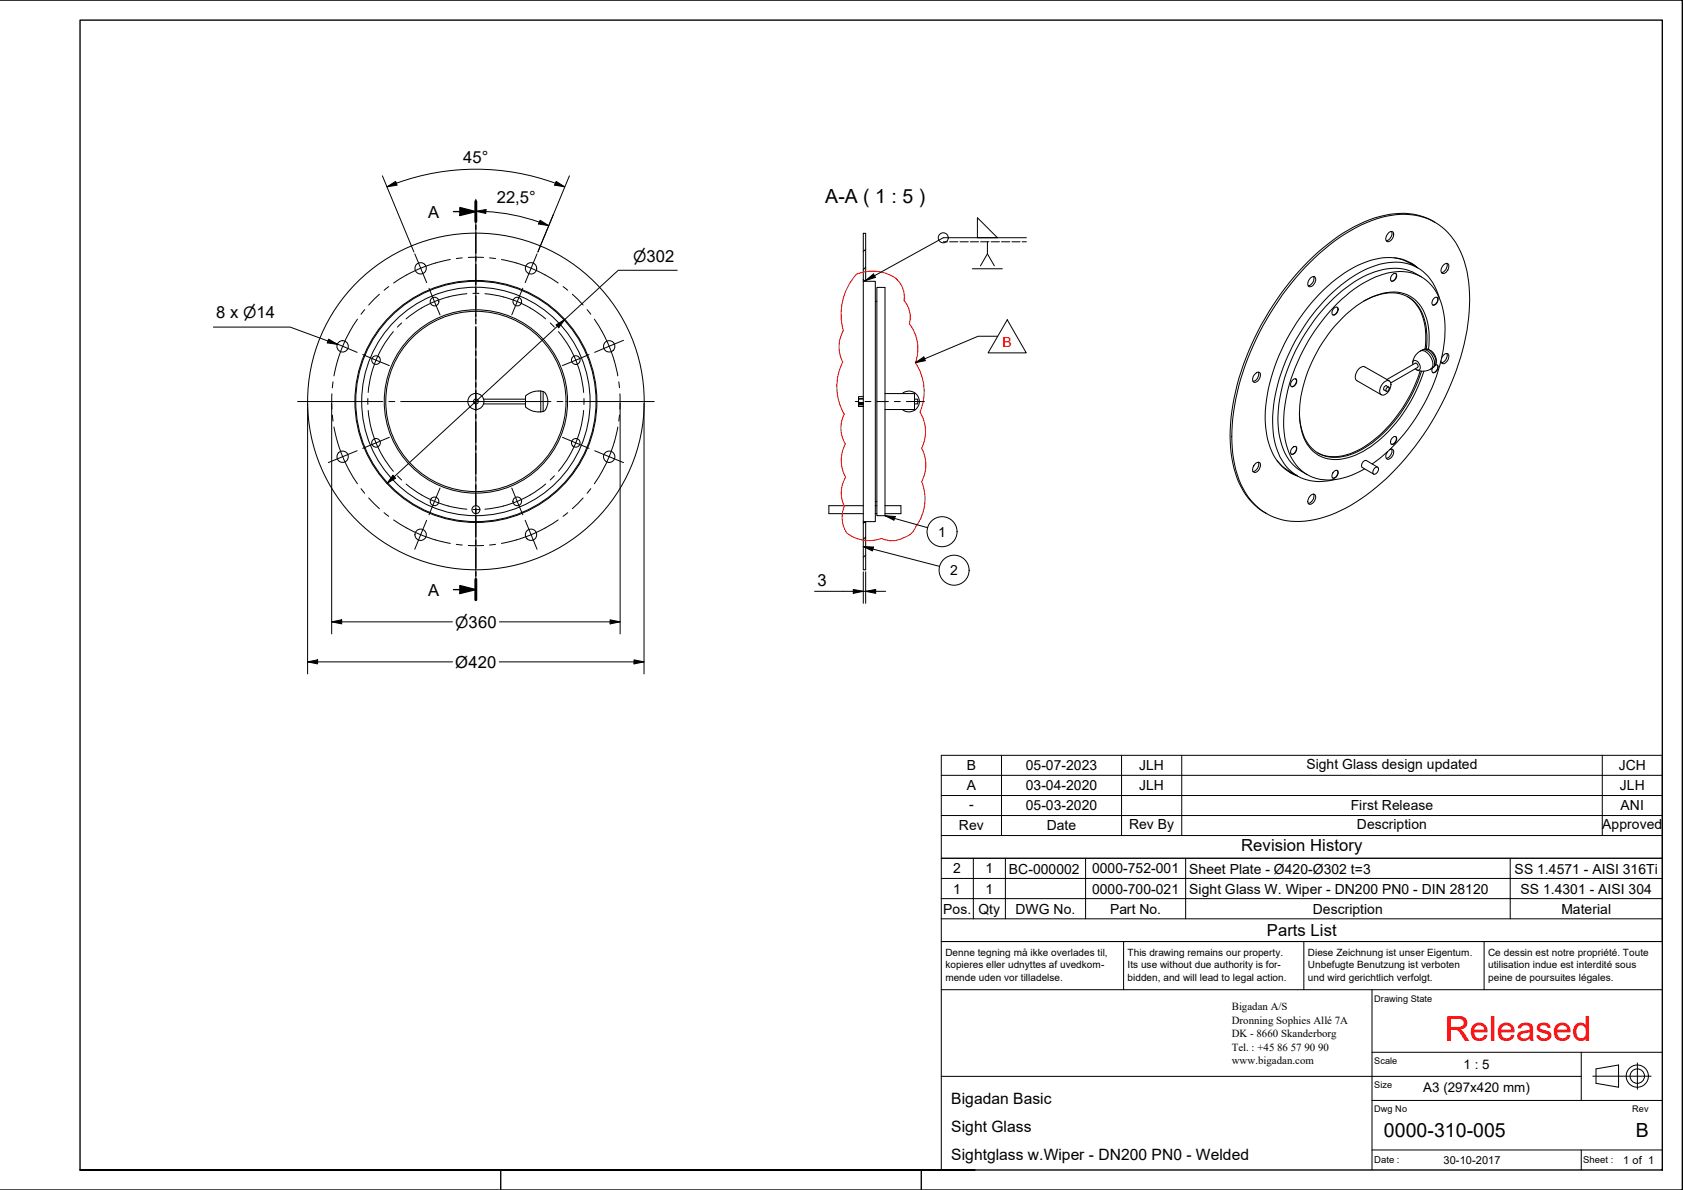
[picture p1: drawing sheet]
<svg xmlns="http://www.w3.org/2000/svg" width="420mm" height="297mm" viewBox="0 0 420 297" stroke-linecap="round" stroke-linejoin="round" font-family="sans-serif">
<!-- layer: Hatch -->
<path d="M215.6 58.2l-.1 .1M216.1 66.7l-.6 .6M216.1 62.2l-.6 .6M216.1 138.5l-.6 .6M216.1 134.1l-.6 .5" fill="none" stroke="#000" stroke-width=".25"/>
<!-- layer: Visible -->
<g fill="none" stroke="#000" stroke-width=".25">
<path d="M215.5 58.2h.6v11.8l-.6-.2zM346.7 58.1a.76 .76 0 0 1 1.1-.2 .76 .76 0 0 1 .1 1.1 1.34 1.34 0 0 1-1.8 1.2 1.87 1.87 0 0 1 .6-2.1zM347.4 57.8a1.84 1.84 0 0 1-1.3 2.3M358.2 55.5a16.7 16.7 0 0 0-13.7-1.5 43.5 43.5 0 0 0-20.3 13.8 67.3 67.3 0 0 0-17 37.9 27.8 27.8 0 0 0 3.9 17.9l1.4 1.7 1.5 1.5 2.2 1.4M215.5 70.2h3v60h-3M215.5 69.8v60.8M215.7 70v.2M216.1 70v.2M218.5 75.2h.4M218.9 71.7h2v57h-2zM327.1 65.5a40.7 40.7 0 0 1 19.1-11.5 15.4 15.4 0 0 1 17.9 7.8 31.7 31.7 0 0 1 2.3 19.1 67.8 67.8 0 0 1-25.3 42.7 28.9 28.9 0 0 1-18.7 6.5 15.1 15.1 0 0 1-13.1-10.4 37.7 37.7 0 0 1-.4-21.8 69.4 69.4 0 0 1 18.2-32.4zM327.1 69.5a.75 .75 0 0 1 1.1-.4 .75 .75 0 0 1 .2 1.1 1.37 1.37 0 0 1-1.7 1.2 1.61 1.61 0 0 1 .4-1.9z"/>
<path d="M327.9 69a1.84 1.84 0 0 1-1.3 2.4M332.9 77.1a.64 .64 0 0 1 1-.4 .64 .64 0 0 1 .1 1 .83 .83 0 0 1-.5 .8 .83 .83 0 0 1-1-.2v-.5zM333.8 76.7a1.29 1.29 0 0 1-1.1 1.9M340.4 75.2a12 12 0 0 1 10.3-1.5 9.6 9.6 0 0 1 5.4 8.1l.1 2-.1 3.3M347.5 68.7a.64 .64 0 0 1 1-.4 .64 .64 0 0 1 .1 1 .97 .97 0 0 1-1.4 .7v-.8zM348.1 64.3l2.3 .6 3.5 1.9M348.4 68.2a1.27 1.27 0 0 1-1.1 1.9M351.4 74.1a10.4 10.4 0 0 1 4.5 8.7l-.1 4.3M352.2 65.6l1.5 1.1M353.9 66.9a12.3 12.3 0 0 0-12.7-1.6 37.4 37.4 0 0 0-17.5 15.2 45 45 0 0 0-7.9 24.4 16 16 0 0 0 5 12.2l1.5 1 1.6 .7-3.4-2.1-1.7-1.7M354.8 69.1a12.3 12.3 0 0 0-12.5-.9 36.9 36.9 0 0 0-16.6 15.3 39.9 39.9 0 0 0-6.5 23.5 13.2 13.2 0 0 0 5.8 10.7l1.3 .8M357.8 74.6a.64 .64 0 0 1 1-.4 .64 .64 0 0 1 .1 1.1 .94 .94 0 0 1-1.3 .7l-.1-.6z"/>
<path d="M358.8 74.2a1.31 1.31 0 0 1-1.1 1.9M359.3 74.4a11.3 11.3 0 0 0-9.8-8.9 21.8 21.8 0 0 0-14.7 5.6 47.9 47.9 0 0 0-17.1 32.9 17.5 17.5 0 0 0 4 13.1 11.3 11.3 0 0 0 11.4 2.6M360.5 66a.7 .7 0 0 1 1-.2 .7 .7 0 0 1 .2 1 1.43 1.43 0 0 1-1.7 1.4 1.52 1.52 0 0 1 .5-2.2zM361.2 65.7a1.91 1.91 0 0 1-1.4 2.4M120.7 99.6h10.5M134.4 97.6l-1.7 .3-1.5 1v2.7M134.4 97.6h.6M135 97.6v5.2M135 97.6l.6 .1M135.6 97.7v5M135.6 97.7l.6 .6M136.2 98.3l.4 .7 .2 1.2"/>
<path d="M214.3 99.5v1.1M215.5 99.6h-1.1l-.1 .2M215.5 99h-1.2v.5h1.2M220.9 98.2h7.4v4h-7.4M225.3 98.2a2.6 2.6 0 0 1 2.7-.3 2.6 2.6 0 0 1 1.5 2.3M228.3 99.6h.8v1.2h-.8M313.3 93.4a.71 .71 0 0 1 .8-.5 .71 .71 0 0 1 .6 .8 1.57 1.57 0 0 1-1.7 1.7 1.44 1.44 0 0 1 .3-2zM314.2 92.9a1.89 1.89 0 0 1-1.4 2.3M322.7 94.8a.56 .56 0 0 1 .8-.2 .56 .56 0 0 1 .2 .8 1.09 1.09 0 0 1-1.4 1l-.1-.7zM323.5 94.6a1.31 1.31 0 0 1-1.1 1.9M345.3 95.6a1.02 1.02 0 0 1 1.3-.6 1.02 1.02 0 0 1 .6 1.3 2.49 2.49 0 0 1-2.1 2.3 1.35 1.35 0 0 1-.4-2zM346.2 94.7l7.1-4a.69 .69 0 0 1 .6 1l-6.7 3.9"/>
<path d="M346.3 96.7l.3-.1a.6 .6 0 0 1 .1 .7 .6 .6 0 0 1-.7 .3v-.4zM346.7 96.6l-.6-.3a.72 .72 0 0 0-.6 1.1l.6 .2M346.8 95.1l-6.1-3.5a2.04 2.04 0 0 0-2.2 1.9l-.2 .6 .3 .8 6.2 3.6M352.7 90.5a3.6 3.6 0 0 1 2.8-3.2 3.5 3.5 0 0 1 2.5 4.2 3.8 3.8 0 0 1-4.3 .8M352.7 91a.68 .68 0 0 1 .2-.9 .68 .68 0 0 1 .9 .1 1.41 1.41 0 0 1 .4 2.2l-.9-.3M354.5 92.6a35.3 35.3 0 0 1-14.7 19.4 11.8 11.8 0 0 1-10.2 1.4l-.7-.4M354.9 92.7a35.1 35.1 0 0 1-15 19.6 11 11 0 0 1-10.9 .8 10.2 10.2 0 0 1-4.5-8l-.1-2.1M355.2 87.3a2.23 2.23 0 0 1 2.9 1.5 2.16 2.16 0 0 1-.3 3M355.9 87.1a2.99 2.99 0 0 1 2.4 4.1M356.6 87.2a15.2 15.2 0 0 0-2.3-11.3 8.6 8.6 0 0 0-9.8-2.5 26.8 26.8 0 0 0-13.6 11.1 33.7 33.7 0 0 0-6.5 20 11.3 11.3 0 0 0 4.1 8.7 9.8 9.8 0 0 0 9.9 .4 32.4 32.4 0 0 0 15.1-16l2-4.9M358.4 91.1l.2-.1a1.01 1.01 0 0 1 .4 1 1.01 1.01 0 0 1-.6 .9 .56 .56 0 0 1-.8 0 .56 .56 0 0 1-.1-.8l.1-.2M358.8 91.1a1.34 1.34 0 0 1-1.1 1.9"/>
<path d="M359.9 89.4a1.19 1.19 0 0 1 1.6-1 1.7 1.7 0 0 1-1.4 2.3l-.3-.2-.1-.4M361.2 88.3a1.89 1.89 0 0 1-1.4 2.2M120.7 100.8h10.5M131.2 101.6l1.5 .9 1.7 .3M134.4 102.8h.6M135.6 102.7l-.6 .1M136.2 102.2l-.6 .5M136.8 100.3l-.1 .8-.5 1.1M136.8 100.2h.1M214.3 100.6l.2 .2zM214.3 100.6h.1M214.3 100.6v.3h1.2"/>
<path d="M214.3 100.9v.5M214.5 100.8h1h-1M214.5 100.6h1h-1M214.5 100.6h1M215.5 101.4h-1.2h1.2M229.5 100.2a2.61 2.61 0 0 1-1.5 2.4 2.61 2.61 0 0 1-2.7-.4M229.5 100.2h.1M313.4 115.8a.69 .69 0 0 1 .9-.4 .69 .69 0 0 1 .4 .9 1.44 1.44 0 0 1-1.8 1.5 1.71 1.71 0 0 1 .5-2zM314.2 115.4a1.91 1.91 0 0 1-1.4 2.3M322 117.9l1.7 .7M322.7 111.7a.56 .56 0 0 1 .8-.3 .56 .56 0 0 1 .2 .8 1.09 1.09 0 0 1-1.4 1.1v-1zM323.5 111.4a1.34 1.34 0 0 1-1.1 2"/>
<path d="M333.1 117.6a.61 .61 0 0 1 .9-.1 .61 .61 0 0 1 0 .9 .86 .86 0 0 1-.5 .8 .86 .86 0 0 1-1-.1l.1-.8zM333.8 117.4a1.29 1.29 0 0 1-1.1 1.9M342.6 115.8a45.4 45.4 0 0 0 18.1-32.6 16.6 16.6 0 0 0-4-12.6 10.9 10.9 0 0 0-11.3-2.2 32.8 32.8 0 0 0-16.3 12.9 43 43 0 0 0-8.6 25.1 14.7 14.7 0 0 0 5 11.6 12.3 12.3 0 0 0 12 .6l3.2-1.6M343.2 116.8a.56 .56 0 0 1 .8-.1 .56 .56 0 0 1 0 .8 .82 .82 0 0 1-1.2 .7v-.7zM343.9 116.6l-2.8-1.6a1.16 1.16 0 0 0-1 1.7l2.8 1.6M346.9 112.3a.68 .68 0 0 1 .9 0 .68 .68 0 0 1 .1 .9 1.49 1.49 0 0 1-1.7 1.3l-.3-.6 .5-1.2M347.4 112.1a1.84 1.84 0 0 1-1.3 2.3M347.5 109.4a.64 .64 0 0 1 1-.4 .64 .64 0 0 1 .1 1 .91 .91 0 0 1-1.4 .8v-.9zM348.4 109a1.25 1.25 0 0 1-1.1 1.9M215.5 130.6l.2-.2h.4v11.8h-.6zM215.5 126.2h-8.6v2h8.6M215.7 130.2v.2"/>
<path d="M216.1 130.2v.2M218.5 126.2h.4M218.5 128.2h.4M218.5 125.2h.4M220.9 126.2h4v2h-4M327.3 123.6a.71 .71 0 0 1 1-.1 .71 .71 0 0 1 .1 1 1.49 1.49 0 0 1-1.7 1.3 1.65 1.65 0 0 1 .6-2.2zM327.9 123.3a1.78 1.78 0 0 1-1.3 2.3"/>
<circle cx="105" cy="67" r="1.42"/>
<circle cx="108.5" cy="75.3" r="1.08"/>
<circle cx="129.1" cy="75.3" r="1.08"/>
<circle cx="132.6" cy="67" r="1.42"/>
<circle cx="85.5" cy="86.5" r="1.42"/>
<circle cx="93.9" cy="89.9" r="1.08"/>
<circle cx="143.7" cy="89.9" r="1.08"/>
<circle cx="152.1" cy="86.5" r="1.42"/>
<circle cx="85.5" cy="114" r="1.42"/>
<circle cx="93.9" cy="110.5" r="1.08"/>
<circle cx="118.8" cy="100.2" r="30"/>
<circle cx="118.8" cy="100.2" r="28.5"/>
<circle cx="118.8" cy="100.2" r="22.9"/>
<circle cx="118.8" cy="100.2" r="22.5"/>
<circle cx="118.8" cy="100.2" r="2.01"/>
<circle cx="118.8" cy="100.2" r=".61"/>
<circle cx="118.8" cy="100.2" r="30.2"/>
<circle cx="118.8" cy="100.2" r="42"/>
<circle cx="143.7" cy="110.5" r="1.08"/>
<circle cx="152.1" cy="114" r="1.42"/>
<circle cx="105" cy="133.5" r="1.42"/>
<circle cx="108.5" cy="125.1" r="1.08"/>
<circle cx="118.8" cy="127.2" r=".99"/>
<circle cx="129.1" cy="125.1" r="1.08"/>
<circle cx="132.6" cy="133.5" r="1.42"/>
</g>
<!-- layer: Visible Narrow -->
<path d="M354.6 87.6a2.6 2.6 0 0 1 2.8 1.9 2.03 2.03 0 0 1-.2 2.6" fill="none" stroke="#000" stroke-width=".25"/>
<!-- layer: Section Line -->
<g fill="none" stroke="#000" stroke-width=".34">
<path d="M113.2 52.8h5.6M114.8 51.8l4 1-4 1zM118.8 50.3v5M118.8 56.2v1.1M118.8 58.1v5.1M118.8 64.1v1M118.8 66v5.1M118.8 72v1M118.8 73.9v5M118.8 79.8v1M118.8 81.7v5.1M118.8 87.7v1"/>
<path d="M118.8 89.6v5M118.8 95.5v1.1M118.8 97.4v5.1M118.8 103.4v1M118.8 105.3v5.1M118.8 111.2v1.1M118.8 113.2v5.1M118.8 119.1v1.1M118.8 121.1v5M118.8 127v1M118.8 128.9v5.1M118.8 134.9v1"/>
<path d="M118.8 136.8v5M113.2 147.2h5.6M114.8 146.2l4 1-4 1zM118.8 142.7v1M118.8 144.6v5.1"/>
</g>
<path d="M118.8 50.3v5M118.8 144.6v5.1" fill="none" stroke="#000" stroke-width=".72"/>
<path d="M114.8 51.8l4 1-4 1zM114.8 146.2l4 1-4 1z" fill="#000"/>
<!-- layer: Symbol -->
<g fill="none" stroke="#000" stroke-width=".25">
<path d="M244 54.3l5 5h-5zM256.2 59.3h-20.7l-19.4 10.7M216.1 70l2-1.6 .5 .8zM235.5 60.4h1M237.1 60.4h2M239.6 60.4h2.1M242.2 60.4h2.1M242.7 67.1h7.5M244.8 60.4h2.1M246.5 60.4v3l1.7 3M246.5 63.4l-1.7 3M247.4 60.4h2.1"/>
<path d="M250 60.4h2.1M251.5 79.8l4.7 8.3h-9.5zM252.6 60.4h2.1M255.2 60.4h1M228.5 90.5l2.1-1.4 .4 .9zM249.1 83.9h-4.9l-15.7 6.6M215.5 136.4l2.6 .2-.3 .9zM215.5 136.4l19.1 5M220.9 128.7l2.6 .2-.3 1zM220.9 128.7l10.7 3M235 193.5h180M235 198.6h180"/>
<path d="M250 188.5v20.1M280 188.5v20.1M295 188.5v20.1M400 188.5v20.1M235 208.6v5.6h180v-5.6M235 203.6v5h180M235 219.3h180M243 214.2v15.1M251 214.2v15.1M271 214.2v15.1M296 214.2v15.1M377 214.2v15.1"/>
<path d="M415 203.6h-180v-15.1h180v20.1M235 224.3h180v-10.1h-180v15.1M235 229.3v5.7h180v-5.7M415 224.3v5h-180"/>
<circle cx="235.5" cy="59.4" r="1.25"/>
<circle cx="235.2" cy="132.7" r="3.7"/>
<circle cx="238.2" cy="142.3" r="3.7"/>
</g>
<!-- layer: Border -->
<path d="M0 0h420v297h-420M20 5h395v287h-395zM125 292v5M230 292v5M243.4 292h-223.4h223.4" fill="none" stroke="#000" stroke-width=".34"/>
<!-- layer: Title -->
<g fill="none" stroke="#000" stroke-width=".25">
<path d="M280.5 235v12M325.5 235v12M370.5 235v12M415 235h-180v57M235 247h180M342.5 247v45M235 268.7h159.8M342.5 274.7h72.5M342.5 262.7h72.5M394.8 262.7v12M397.6 268.6h14.6M398.4 266.8l5.7-1v5.6l-5.7-1z"/>
<path d="M408.8 265.3v6.6M342.5 287h72.5M394.8 287v5"/>
<circle cx="408.7" cy="268.6" r="2.77"/>
<circle cx="408.7" cy="268.6" r="1.8"/>
</g>
<!-- layer: Sketch Geometry -->
<path d="M213.7 68.5a10.5 10.5 0 0 1 10 1M213.7 68.5a15 15 0 0 0-3.2 14.1 8 8 0 0 0-.1 7.8 13.5 13.5 0 0 0 .4 13 7.7 7.7 0 0 0 .2 7.4M223.7 69.6a6 6 0 0 1 2 5.4 6.2 6.2 0 0 1 1.3 5.8M227.1 80.8a10.2 10.2 0 0 1 1.4 9.7M228.5 90.5a13 13 0 0 1 1.2 12.4 9.4 9.4 0 0 1 .4 9M211.1 110.8a8.7 8.7 0 0 0 0 8.4M211.1 119.2a7.5 7.5 0 0 0-.3 7.2M230.1 111.9a8.7 8.7 0 0 1 0 8.3M210.8 126.4a7.1 7.1 0 0 0 .7 6.7M228.7 131.3l-.6 1.2a7.7 7.7 0 0 1-5.2 2.5l-1.5-.1-1.3-.5a9 9 0 0 1-8.6-1.3M230.1 120.2a11.7 11.7 0 0 1-1.4 11.1" fill="none" stroke="#f00" stroke-width=".25"/>
<!-- layer: Symbol -->
<path d="M216.1 70l2-1.6 .5 .8zM228.5 90.5l2.1-1.4 .4 .9zM215.5 136.4l2.6 .2-.3 .9zM220.9 128.7l2.6 .2-.3 1z" fill="#000"/>
<!-- layer: Center Mark -->
<g fill="none" stroke="#000" stroke-width=".25">
<path d="M118.8 55.7v21.3M103.5 63.4l3 7.2M107.1 72l2.8 6.6M118.8 78.5v1.5M130.5 72l-2.7 6.6M134.1 63.4l-3 7.2M82 84.9l7.2 3.1M90.6 88.5l6.6 2.8M118.8 81.5v37.5M147.1 88.5l-6.7 2.8M155.7 84.9l-7.2 3.1M74.3 100.2h21.2"/>
<path d="M89.2 112.5l-7.2 3M97.1 100.2h1.5M97.2 109.2l-6.6 2.7M100 100.2h37.5M139.1 100.2h1.4M140.4 109.2l6.7 2.7M142.1 100.2h21.2M148.5 112.5l7.2 3M106.5 129.9l-3 7.2M109.9 121.8l-2.8 6.7M118.8 120.5v1.5M118.8 123.5v21.2"/>
<path d="M127.8 121.8l2.7 6.7M131.1 129.9l3 7.2"/>
</g>
<!-- layer: Centerline -->
<g fill="none" stroke="#000" stroke-width=".25">
<path d="M89.2 79.7l-2 3.2M91.1 77.3l-1 1.2M94.7 73.4l-2.7 2.7M97.1 71.5l-1.2 1M105.3 76.9l-3.9 2.7M112.4 64.8a36 36 0 0 0-14.1 5.8M115.4 64.4l-1.5 .1M116.6 73.3a27 27 0 0 0-11.3 3.6M116.9 64.3h3.8M118.1 73.2h1.5M121.1 73.3a27 27 0 0 1 15.1 6.3M122.2 64.4l1.5 .1"/>
<path d="M125.2 64.8a36 36 0 0 1 14.2 5.8M140.6 71.5l1.1 1M142.9 73.4l2.7 2.7M146.6 77.3l.9 1.2M148.4 79.7a36 36 0 0 1 5.8 14.1M82.9 98.3v3.8M83.1 95.3l-.1 1.5M87.2 82.9a36 36 0 0 0-3.8 10.9M91.8 99.5v1.5M98.2 82.8a27 27 0 0 0-6.3 15.2M100.3 80.6l-1.1 1.1M137.4 80.6l1 1.1"/>
<path d="M139.4 82.8a27 27 0 0 1 6.3 15.2M145.8 99.5v1.5M154.5 95.3l.2 1.5M154.8 98.3v3.8M83 103.6l.1 1.5M83.4 106.6a36 36 0 0 0 5.8 14.2M91.9 102.5a27 27 0 0 0 6.3 15.1M99.2 118.8l1.1 1M138.4 118.8l-1 1M145.7 102.5a27 27 0 0 1-6.3 15.1M154.2 106.6a36 36 0 0 1-5.8 14.2M154.7 103.6l-.2 1.5"/>
<path d="M213.5 100.2h.9M215.9 100.2h1.5M218.9 100.2h2.9M223.3 100.2h1.4M226.3 100.2h4.5M90.1 122l1 1.1M92 124.3l2.7 2.7M95.9 128l1.1 .9M98.3 129.8a36 36 0 0 0 14.1 5.8M101.4 120.8a27 27 0 0 0 15.2 6.3M113.9 135.9l1.5 .2M116.9 136.2h3.8"/>
<path d="M118.1 127.2h1.5M123.7 135.9l-1.5 .2M136.2 120.8a27 27 0 0 1-15.1 6.3M139.4 129.8a36 36 0 0 1-14.2 5.8M141.7 128l-1.1 .9M145.6 124.3l-2.7 2.7M147.5 122l-.9 1.1"/>
</g>
<!-- layer: Dimension -->
<g fill="none" stroke="#000" stroke-width=".25">
<path d="M95.5 43.9l7.8 19M96.6 46.6l2.2-1.3 .3 .9zM118.8 52.7l2.5-.4v1zM118.8 52.7l2.5 .1M118.8 49.7v5.5M121.3 52.8a48.1 48.1 0 0 1 15.7 3.5M134.8 55l2.2 1.3-2.5-.4zM138.6 45.7l2.4 .9M138.7 45.7a58.1 58.1 0 0 0-42.1 .9M138.9 45.3l2.1 1.3-2.5-.4zM142.2 43.9l-7.9 19M169.1 67.5h-14.8l-57.7 53.2"/>
<path d="M53.3 81.6h19.1l11.8 4.4M82 84.7l2.2 1.3-2.5-.4zM138.8 81.1l2.2-1.4-1.5 2.1zM76.8 100.7v67.5M82.8 100.7v57.5M98.1 118.6l.7 .8-2.2 1.3zM154.8 100.7v57.5M160.8 100.7v67.5M82.8 155.2l2.5-.5v1zM82.8 155.2h30.1M124.7 155.2h30.1M152.3 154.7l2.5 .5-2.5 .5z"/>
<path d="M203.4 147.6h17.7M213 147.1l2.5 .5-2.5 .5zM215.5 142.7v7.9M216.1 147.6l2.5-.5v1zM216.1 142.7v7.9M76.8 165.2l2.5-.5v1zM76.8 165.2h36.2M124.6 165.2h36.2M158.3 164.7l2.5 .5-2.5 .5z"/>
</g>
<g fill="#000">
<path d="M96.6 46.6l2.2-1.3 .3 .9zM118.8 52.7l2.5-.4v1zM134.8 55l2.2 1.3-2.5-.4zM138.9 45.3l2.1 1.3-2.5-.4zM82 84.7l2.2 1.3-2.5-.4zM138.8 81.1l2.2-1.4-1.5 2.1zM98.1 118.6l.7 .8-2.2 1.3zM82.8 155.2l2.5-.5v1zM152.3 154.7l2.5 .5-2.5 .5zM213 147.1l2.5 .5-2.5 .5zM216.1 147.6l2.5-.5v1zM76.8 165.2l2.5-.5v1z"/>
<path d="M158.3 164.7l2.5 .5-2.5 .5z"/>
</g>
<text font-size="8.6" fill="#f00" x="360.7" y="259.7">Released</text>
<g font-size="4.9">
<text x="206" y="50.7">A-A ( 1 : 5 )</text>
<text x="345.5" y="283.7">0000-310-005</text>
<text x="408.4" y="283.8">B</text>
</g>
<g font-size="4.1">
<text x="115.7" y="40.8">45°</text>
<text x="124" y="50.7">22,5°</text>
<text x="106.9" y="54.3">A</text>
<text x="53.9" y="79.5">8 x ⌀14</text>
<text x="106.9" y="148.7">A</text>
<text x="204.1" y="146.2">3</text>
<text x="113.7" y="166.7">Ø420</text>
<text x="309.9" y="212.5">Revision History</text>
<text x="316.3" y="233.7">Parts List</text>
</g>
<g font-size="3.9">
<text x="158" y="65.3">⌀302</text>
<text x="113.6" y="156.7">⌀360</text>
<text x="237.5" y="275.5">Bigadan Basic</text>
<text x="237.5" y="282.5">Sight Glass</text>
<text x="237.5" y="289.5">Sightglass w.Wiper - DN200 PN0 - Welded</text>
</g>
<text font-size="3.5" fill="#f00" x="250.3" y="86.6">B</text>
<g font-size="3.5">
<text x="234.2" y="134">1</text>
<text x="237.2" y="143.6">2</text>
<text x="326.1" y="191.9">Sight Glass design updated</text>
<text x="241.3" y="192.3">B</text>
<text x="241.3" y="197.3">A</text>
<text x="256.1" y="192.3">05-07-2023</text>
<text x="256.1" y="197.3">03-04-2020</text>
<text x="284.4" y="192.3">JLH</text>
<text x="284.4" y="197.3">JLH</text>
<text x="404.1" y="192.3">JCH</text>
<text x="404.4" y="197.3">JLH</text>
<text x="241.9" y="202">-</text>
<text x="256.1" y="202.3">05-03-2020</text>
<text x="337.2" y="202.3">First Release</text>
<text x="404.6" y="202.3">ANI</text>
<text x="239.4" y="207.3">Rev</text>
<text x="261.3" y="207.3">Date</text>
<text x="281.9" y="207">Rev By</text>
<text x="338.8" y="207">Description</text>
<text x="400" y="207">Approved</text>
<text x="238" y="218">2</text>
<text x="246" y="218">1</text>
<text x="251.9" y="218">BC-000002</text>
<text x="272.6" y="218">0000-752-001</text>
<text x="296.9" y="218">Sheet Plate - Ø420-Ø302 t=3</text>
<text x="378.1" y="218">SS 1.4571 - AISI 316Ti</text>
<text x="238" y="223">1</text>
<text x="246" y="223">1</text>
<text x="272.6" y="223">0000-700-021</text>
<text x="296.9" y="223.1">Sight Glass W. Wiper - DN200 PN0 - DIN 28120</text>
<text x="379.6" y="223.1">SS 1.4301 - AISI 304</text>
<text x="235.5" y="228.1">Pos.</text>
<text x="244.3" y="228.1">Qty</text>
<text x="253.5" y="228.1">DWG No.</text>
<text x="277.1" y="228.1">Part No.</text>
<text x="327.8" y="228.1">Description</text>
<text x="389.8" y="228.1">Material</text>
</g>
<g font-size="3.3">
<text x="365.4" y="266.9">1 : 5</text>
<text x="355.3" y="272.5">A3 (297x420 mm)</text>
</g>
<g font-size="2.8">
<text x="360.3" y="290.5">30-10-2017</text>
<text x="405.3" y="290.5">1 of 1</text>
</g>
<g font-size="2.7">
<text x="307.5" y="252">Bigadan A/S</text>
<text x="307.5" y="255.5">Dronning Sophies Allé 7A</text>
<text x="307.5" y="262.3">Tel. : +45</text>
<text x="307.5" y="258.9">DK - 8660 Skanderborg</text>
<text x="318.9" y="262.3">86</text>
<text x="322.2" y="262.3">57</text>
<text x="325.6" y="262.3">90</text>
<text x="329.1" y="262.3">90</text>
<text x="307.5" y="265.7">www.bigadan.com</text>
</g>
<g font-size="2.5">
<text x="236" y="238.5">Denne tegning må ikke overlades til,</text>
<text x="281.5" y="238.5">This drawing remains our property.</text>
<text x="326.5" y="238.5">Diese Zeichnung ist unser Eigentum.</text>
<text x="371.5" y="238.5">Ce dessin est notre propriété. Toute</text>
<text x="236" y="241.6">kopieres eller udnyttes af uvedkom-</text>
<text x="236" y="244.8">mende uden vor tilladelse.</text>
<text x="281.5" y="244.8">bidden, and will lead to legal action.</text>
<text x="281.5" y="241.6">Its use without due authority is for-</text>
<text x="326.5" y="241.6">Unbefugte Benutzung ist verboten</text>
<text x="326.5" y="244.8">und wird gerichtlich verfolgt.</text>
<text x="371.5" y="241.6">utilisation indue est interdité sous</text>
<text x="371.5" y="244.8">peine de poursuites légales.</text>
</g>
<g font-size="2.4">
<text x="343.1" y="290.4">Date :</text>
<text x="395.2" y="290.4">Sheet :</text>
</g>
<g font-size="2.3">
<text x="343.1" y="250">Drawing State</text>
<text x="343.1" y="265.7">Scale</text>
<text x="343.1" y="271.7">Size</text>
<text x="343.1" y="277.7">Dwg No</text>
<text x="407.5" y="277.7">Rev</text>
</g>
</svg>
